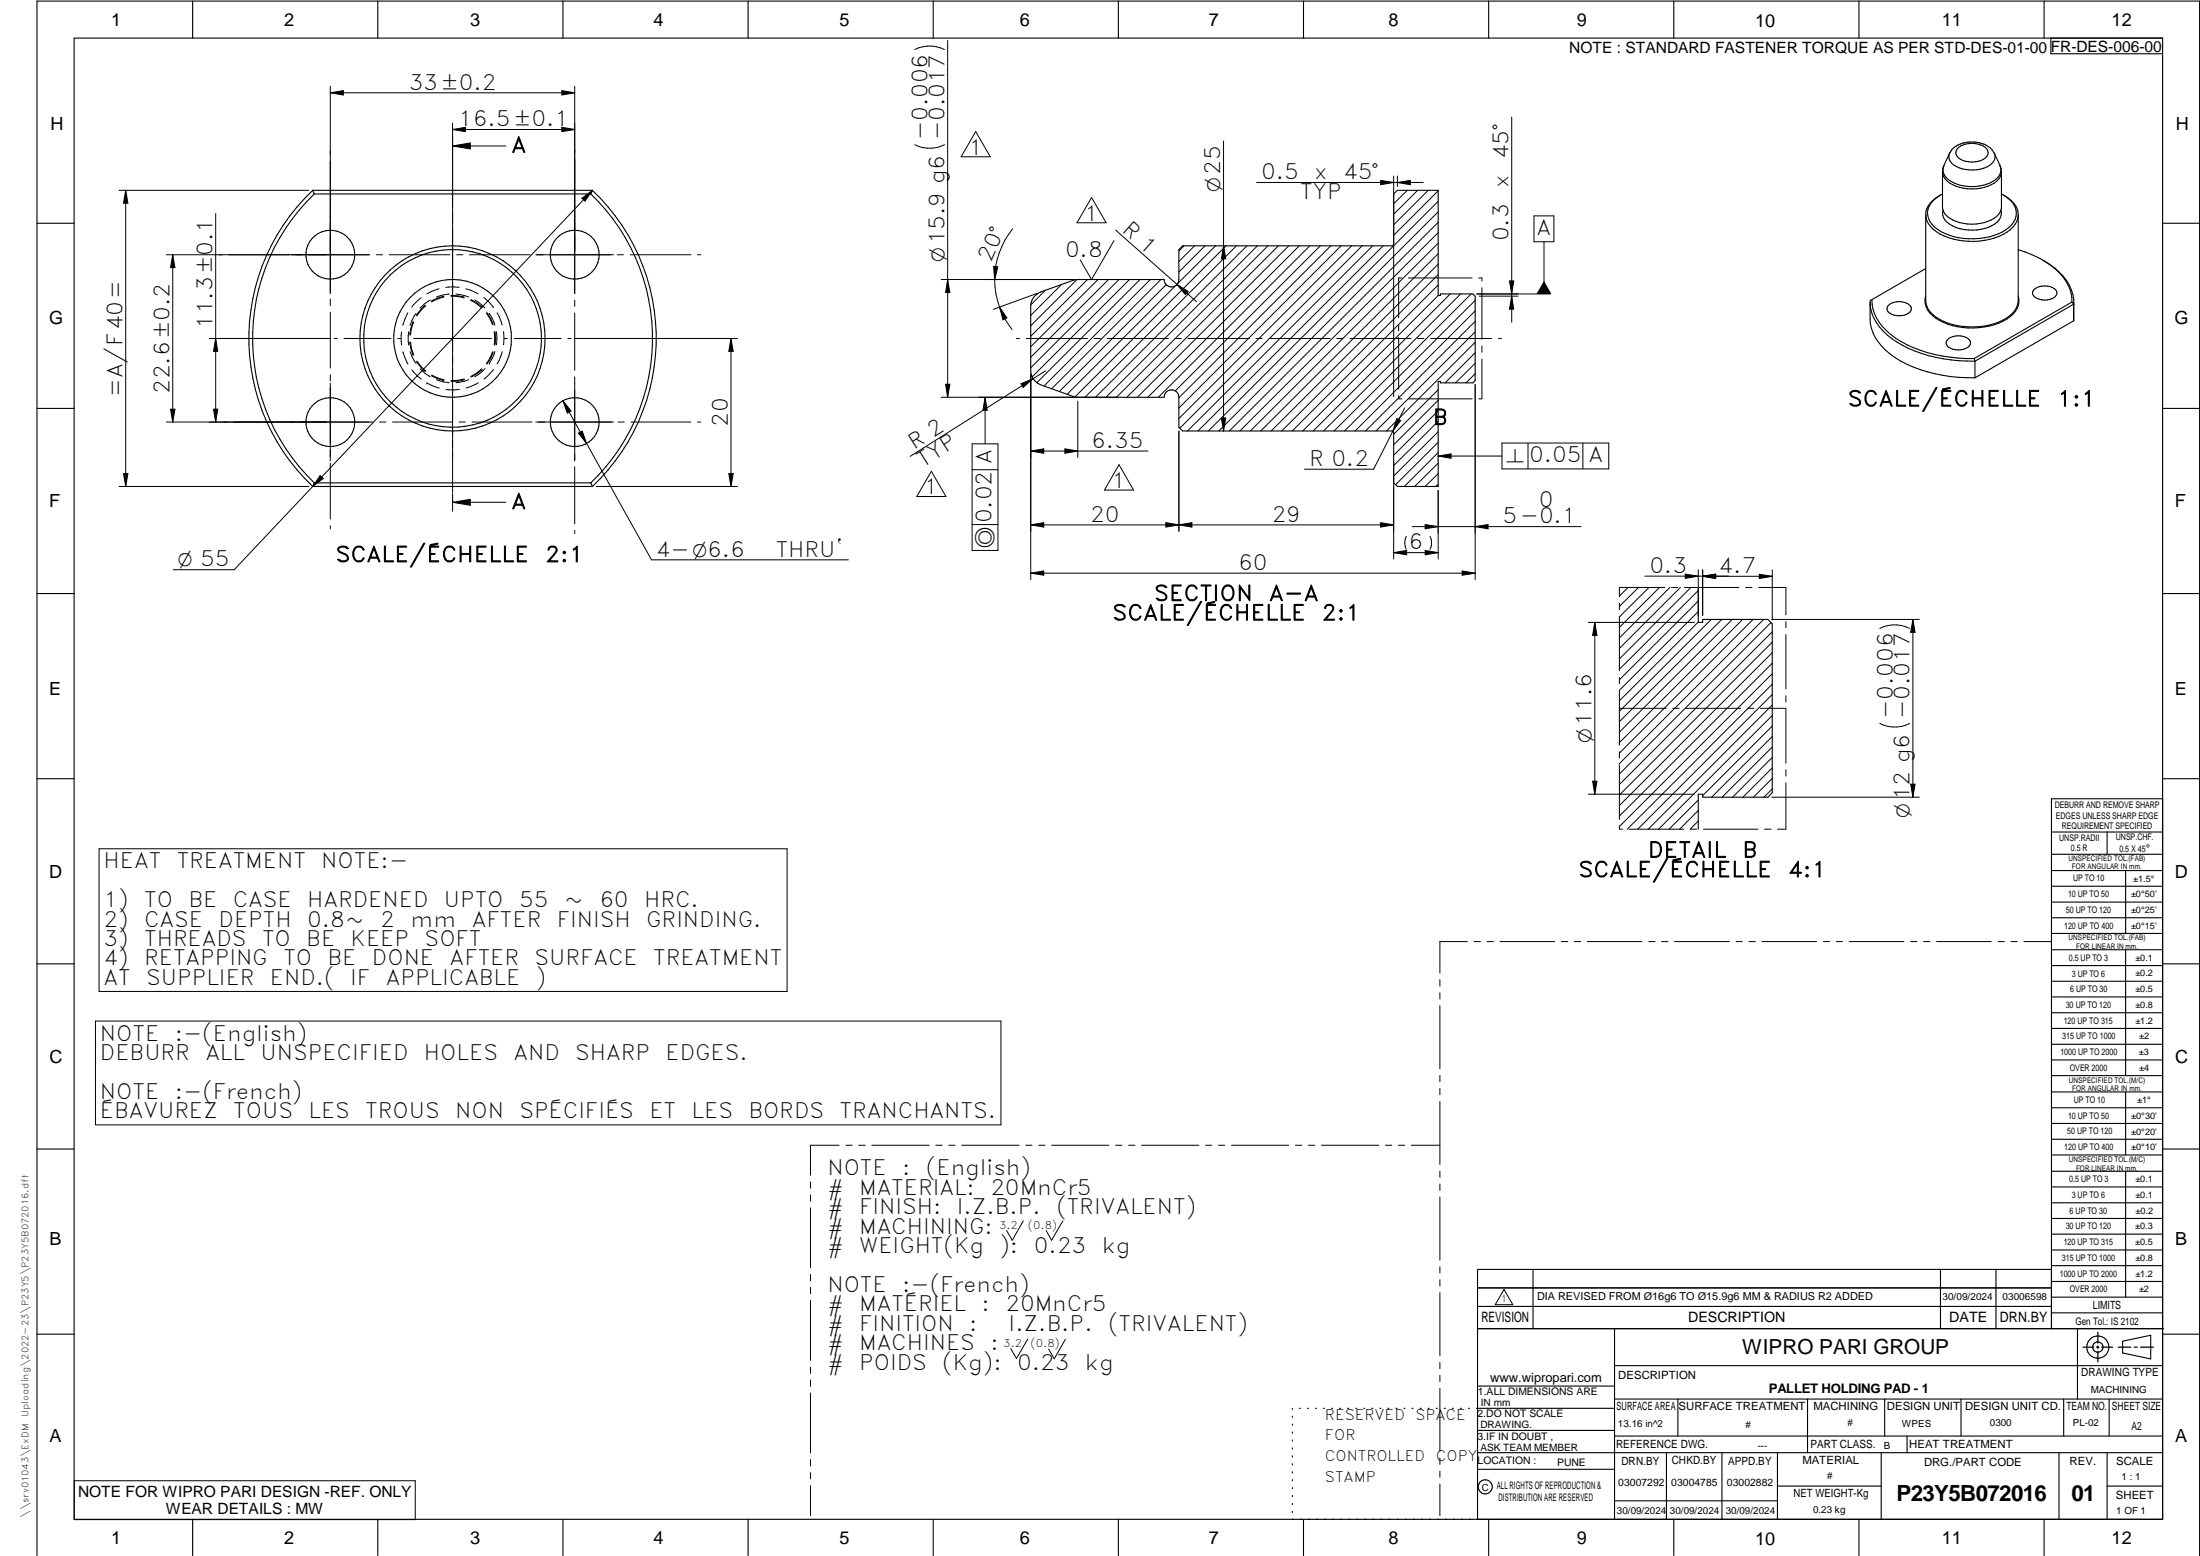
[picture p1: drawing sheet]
<svg xmlns="http://www.w3.org/2000/svg" width="594mm" height="420mm" viewBox="0 0 594 420" stroke-linecap="round" stroke-linejoin="round" font-family="sans-serif">
<g fill="none" stroke="#000" stroke-width=".3">
<path d="M20 10.3h564v400h-564zM52 .3v10M102 .3v10M152 .3v10M202 .3v10M252 .3v10M302 .3v10M352 .3v10M402 .3v10M452 .3v10M502 .3v10M552 .3v10"/>
<path d="M553.8 10.3v4.2h30.2M528.9 39.8a6.1 6.1 0 0 1 7.6 .5 1.82 1.82 0 0 1-.9 2.7 6.3 6.3 0 0 1-7.1-.8 1.66 1.66 0 0 1 .4-2.4zM84.4 51.4l.5 1M84.4 51.4h75.6M84.4 51.4a55 55 0 0 0 0 80M84.9 52.4h74.6M84.9 52.4a54 54 0 0 0 0 78M159.5 52.4a54 54 0 0 1 0 78M160 51.4l-.5 1M160 51.4a55 55 0 0 1 0 80M520 58v23.1a6.9 6.9 0 0 0 5.1 5.8 19.7 19.7 0 0 0 17-1.2 5.8 5.8 0 0 0 2.9-4.6v-23.1M524 52.7a6.5 6.5 0 0 0-4 5.3"/>
<path d="M524.5 46.4a4.1 4.1 0 0 0 2.8 3.5 11.8 11.8 0 0 0 11.9-1 3.5 3.5 0 0 0 1.3-2.5v9.5a4.5 4.5 0 0 1-3.7 3.9 11.7 11.7 0 0 1-11-1.4 3.5 3.5 0 0 1-1.3-2.5zM524.5 46.4h.1M524.7 56.7a3.7 3.7 0 0 0 2.6 4.3 11.8 11.8 0 0 0 12-1.1 3.2 3.2 0 0 0 1-3.2M524.9 44.7l-.4 1.7M538.5 41.4l1.6 3.3M538.5 41.4a6.8 6.8 0 0 0-6.2-3 6.1 6.1 0 0 0-5.8 3M538.5 41.4a2.8 2.8 0 0 1-2 3.7 9.3 9.3 0 0 1-9.5-1.1 2.35 2.35 0 0 1-.5-2.6l-1.6 3.3M540 44.7l.4 1.7M540 44.7a3.2 3.2 0 0 1-1.7 4.2 11.4 11.4 0 0 1-12.7-.9 2.92 2.92 0 0 1-.7-3.3M540.5 52.4a6.5 6.5 0 0 1 4 5.2 6.7 6.7 0 0 1-4.9 5.6 18.6 18.6 0 0 1-16.5-1.3 4.8 4.8 0 0 1-.4-8.3l1.8-1.2M541 52.7a6.5 6.5 0 0 1 4 5.4 7.2 7.2 0 0 1-5.2 5.7 19.6 19.6 0 0 1-16.9-1.2 5.7 5.7 0 0 1-2.9-4.6M10 60.3h10"/>
<path d="M279.6 79.8l1.4-.9 9.4-3.4h24a1.99 1.99 0 0 0 2 2 1.99 1.99 0 0 0 1.9-2v-8.1l1.1-1h56.6l.3-.4v-13.6l1.1-1h11v28.4h.6v-.4h8.8l.5 .6v22.8l-.5 .6h-8.8v-.4h-.6v28.4h-11l-1.1-1v-13.6l-.3-.4h-56.6l-1.1-1v-8.1a1.99 1.99 0 0 0-1.9-2 1.99 1.99 0 0 0-2 2l-24-.1-9.4-3.3a4 4 0 0 1-2.7-3.8v-17.5a4 4 0 0 1 1.3-2.8zM520 72.5l-14.5 8.4M520 79.9a5.3 5.3 0 0 0 2.7 6 19.4 19.4 0 0 0 19.2 .3 5.6 5.6 0 0 0 3.1-6.3M545 67.4a23.2 23.2 0 0 1 12.6 8.1 9.7 9.7 0 0 1 1.9 6.1M549.2 78.3a4.7 4.7 0 0 1 5.9 0 1.46 1.46 0 0 1-.9 2.3 4.4 4.4 0 0 1-5.3-1.1l-.1-.4zM551.6 70.2a14.7 14.7 0 0 1 8.4 10.6v5.8l-26.7 15.4M584 60.3h10M505 81.7a15.1 15.1 0 0 0 1.4 9.4 22.9 22.9 0 0 0 14.1 9.3 43.2 43.2 0 0 0 12.8 1.6M505.5 80.9a11.9 11.9 0 0 0 5.1 9.4 35.9 35.9 0 0 0 22.5 6.5M505.5 80.9l-.5 .3a12.1 12.1 0 0 0 5.9 10.3 37.8 37.8 0 0 0 22.4 6M509.9 82.5a4.4 4.4 0 0 1 6.2 .4 1.87 1.87 0 0 1-1.8 2.2 4 4 0 0 1-4.7-1.3v-.4zM525.9 91.8a4.5 4.5 0 0 1 5.9 0 1.43 1.43 0 0 1-.9 2.3 4.4 4.4 0 0 1-5.3-1.1v-.8z"/>
<path d="M533.1 96.8l.2 .7M533.3 97.5v4.5M559.5 81.6l.5 .5-26.7 15.4M559.5 81.6l-26.4 15.2M10 110.3h10M584 110.3h10M84.4 131.4h75.6M84.9 130.4l-.5 1M84.9 130.4h74.6M159.5 130.4l.5 1M458.6 158.6v9.5h1.2v-.8h17.6l1.2 1.1v45.6l-1.2 1.3h-17.6v-.8h-1.2v9.4M10 160.3h10"/>
<path d="M584 160.3h10M10 210.3h10M584 215.7h-30v143.1M584 210.3h10M554 224.7h30M554 230.7h30M554 235.1h30M554 239.3h30M569 224.7v6M574 235.1v17M554 243.6h30M554 247.8h30"/>
<path d="M554 252.1h30M554 256.5h30M574 256.5v33.9M10 260.3h10M554 260.7h30M554 265h30M554 269.2h30M554 273.5h30M554 277.7h30M584 260.3h10M554 282h30M554 286.2h30"/>
<path d="M554 290.4h30M554 294.9h30M554 299.1h30M574 294.9v17M10 310.3h10M554 303.4h30M554 307.6h30M554 311.9h30M554 316.3h30M574 316.3v34M584 310.3h10M554 320.5h30"/>
<path d="M554 324.8h30M554 329h30M554 333.2h30M554 337.5h30M399 358.8h185.2M399 352.8h155M399 347.8h155M414 342.8v16M436 358.8v51.5M524 342.8v16M539 342.8v16M554 341.8h30"/>
<path d="M554 346h30M554 350.3h30M554 354.5h30M554 342.8h-155v67.5M561 358.8v19M10 360.3h10M399 374.3h37M436 377.8h148M453.1 377.8v10M488.1 377.8v14.5M508.9 377.8v10M529.5 377.8v10"/>
<path d="M557.3 377.8v10M569.5 377.8v10M573.2 362.2l7.6-1.6v6.3l-7.6-1.6zM584 368.8h-148M584 360.3h10M349 380.3v.3M349 382.4v.3M349 384.6v.3M349 386.7v.3M349 388.8v.3M349 391v.3M349 393.1v.3"/>
<path d="M349 395.3v.3M349 397.4v.3M349 399.5v.3M350.9 380.3h.2M353.1 380.3h.2M355.2 380.3h.3M357.4 380.3h.3M359.6 380.3h.3M361.7 380.3h.3M363.9 380.3h.3M366.1 380.3h.3M368.3 380.3h.2"/>
<path d="M370.4 380.3h.3M372.6 380.3h.3M374.8 380.3h.3M376.9 380.3h.4M379.1 380.3h.3M381.3 380.3h.3M383.4 380.3h.4M385.6 380.3h.3M387.8 380.3h.3M390 380.3h.3M392.2 380.3h.3M394.3 380.3h.3"/>
<path d="M396.5 380.3h.3M398.7 380.3h37.3M399 396.7h37M399 392.3h185M399 386.2h37M436 387.8h148M450 392.3v18M465 392.3v18M480 392.3v18M508 392.3v18M515 387.8v4.5M556 392.3v18"/>
<path d="M569 392.3v18M52 410.3v9.7M102 410.3v9.7M152 410.3v9.7M202 410.3v9.7M252 410.3v9.7M302 410.3v9.7M349 401.7v.3M349 403.8v.4M349 406v.3M349 408.1v.3M352 410.3v9.7"/>
<path d="M402 410.3v9.7M436 405.3h44M452 410.3v9.7M480 401.3h28M502 410.3v9.7M552 410.3v9.7M569 401.3h15M10 420v-419.7h584v419.7"/>
<circle cx="89.2" cy="68.8" r="6.6"/>
<circle cx="155.2" cy="68.8" r="6.6"/>
<circle cx="122.2" cy="91.4" r="15.9"/>
<circle cx="122.2" cy="91.4" r="25"/>
<circle cx="122.2" cy="91.4" r="24"/>
<circle cx="89.2" cy="114" r="6.6"/>
<circle cx="155.2" cy="114" r="6.6"/>
<circle cx="566.5" cy="363.7" r="1.39"/>
<circle cx="566.5" cy="363.8" r="3"/>
<circle cx="401.1" cy="401.5" r="1.9"/>
</g>
<g fill="none" stroke="#000" stroke-width=".27">
<path d="M247 13.4a9 9 0 0 1 8.1 0M255.9 10.9v96.4M89.2 25.1l3.5-.6v1.2zM89.2 25.1h66M89.2 23.3v56M122.2 35l3.5-.6v1.2zM122.2 33.2v99.8M122.2 39.4h14.4M122.2 39.4l4.8-.8v1.6zM122.2 35h33M151.7 24.5l3.5 .6-3.5 .6zM151.7 34.4l3.5 .6-3.5 .6z"/>
<path d="M155.2 23.3v56M247 39.1a9 9 0 0 0 8.1 0M263.5 35.5l3.9 6.8h-7.9zM330.4 38.1v78.3M408.2 31.6v55.4M32.2 51.4h51.2M33.9 51.4l.6 3.5h-1.1zM33.9 51.4v80M58.2 57.7v56.3M157.1 53.6l2.9-2.2-2 2.9zM160 51.4l-75.6 80M294.8 53.3l3.9 6.9h-7.9z"/>
<path d="M339.3 49.3h45M372.8 48.7l3.5 .6-3.5 .6zM376.3 47.5v59.6M377.4 49.3l3.4-.6v1.2zM377.4 47.5v2.8M380 51.4l-3.7 3.6M382.8 51.4l-6.5 6.5M385.6 51.4l-9.3 9.3M388.4 51.5l-12.1 12M388.4 54.4l-62.1 62M388.4 57.2l-59.3 59.2M414.2 58.3h5.4v7h-5.4z"/>
<path d="M44.9 68.8h54.9M46.6 68.8v45.2M46.6 68.8l.6 3.5h-1.1zM101.6 68.8h1.7M105.1 68.8h16.4M118.6 78l-3.3 1.3M121.3 79.4l-1.5 .2-2 .6M121.7 79.8l3.7 .4M123.1 79.4l3.4 .8M123.3 68.8h1.7M124 77.6h-3.6M125.8 78l3.3 1.3"/>
<path d="M126.8 68.8h16.4M144.7 68.8h21M166.7 68.8h1.7M170.2 68.8h16.4M188.3 68.8h.9M254.2 75.5h35.8M255.9 75.5l.6 3.5h-1.2zM268.3 71.9l1.1 .2-.8 3.4zM273.5 61.8a21.7 21.7 0 0 0-3.6 21.1M280 79.2l-11.7 4.3M282.2 78.4l-3.8 3.9M286.7 76.8l-8.4 8.4"/>
<path d="M290.8 75.5l-12.5 12.5M293.7 75.5l-15.4 15.3M296.5 75.5l-18.2 18.1M299.3 75.5l-21 21M300.8 65l-6 10.5-3.1-5.3M301.3 62.1l21.8 19.3M302.2 75.5l-23.9 23.8M305 75.5l-26.3 26.3M307.8 75.5l-27.8 27.8M310.6 75.5l-28.7 28.7M313.5 75.5l-29.5 29.4M314.9 76.9l-28.8 28.8"/>
<path d="M317.6 77l-29.4 29.5M317.8 76.8l3 1.9-.7 .8zM319.7 66.4l-1.4 1.4M322.6 66.4l-4.3 4.2M325.4 66.4l-7.1 7M328.2 66.4l-10.3 10.3M330.4 66.4l.6 3.5h-1.2zM331.1 66.4l-40.8 40.8M333.9 66.4l-40.9 40.9M336.7 66.4l-40.9 40.9M339.5 66.4l-40.8 40.9M342.4 66.4l-40.9 40.9"/>
<path d="M345.2 66.4l-40.9 40.9M348 66.4l-40.9 40.9M350.9 66.4l-40.9 40.9M353.7 66.4l-40.9 40.9M356.5 66.4l-39.1 39.1M359.4 66.4l-41.1 41M362.2 66.4l-43.9 43.8M365 66.4l-46.7 46.6M367.8 66.4l-49.2 49.2M370.7 66.4l-50 50M373.5 66.4l-50 50M378.5 75.1h-.8v10.7"/>
<path d="M380.3 75.1h17.2M388.4 79.8l-36.6 36.6M388.4 77l-39.5 39.4M388.4 74.2l-42.3 42.2M388.4 71.3l-45.1 45.1M388.4 68.5l-48 47.9M388.4 65.7l-50.8 50.7M388.4 60l-56.4 56.4M388.4 62.8l-53.6 53.6M391.6 79.4l-37 37M394.4 79.4l-37 37M397.2 79.4l-37 37"/>
<path d="M398.8 79.4h19.9M399.3 75.1h.9v.8M399.4 80h10.5M400.2 77.7v14M407.6 75.9h1.2l-.6 3.5zM408.2 80l.6 3.5h-1.2zM416.9 65.3v14.1M56.5 91.4h32.6M58.2 91.4l.6 3.5h-1.1zM89.2 80.8v1.7M89.2 84.3v15.1M90.2 91.4h.9"/>
<path d="M92.9 91.4h12.7M107.4 91.4h.8M108.5 89.6v3.6M108.8 95l1.4 3.3M110.1 84.5l-1.3 3.3M110.4 89.6v3.6M110.7 92.4l.2 1.7 .6 1.8M110.7 95l1.6 3.1M110.9 92.3l.2 1.8 .7 1.7M111.2 99.9l2.5 2.5M111.5 86.9l-.6 1.7-.2 1.9M111.7 91.4h21"/>
<path d="M111.7 87l-.6 1.6-.2 1.9M112.3 84.7l-1.6 3.1M112.4 97.6l1.1 1.5 1.4 1.2M112.6 97.5l1.1 1.4 1.3 1.3M113.4 99.6l1.2 1.1 1.6 1.1M113.7 80.4l-2.5 2.5M114.8 82.4l-1.3 1.3-1.1 1.5M115 82.6l-1.3 1.2-1.1 1.5M116.2 81l-1.6 1-1.2 1.2M119.8 80.1l-1.7 .4-1.7 .9M119.9 80.2l-1.8 .5-1.6 .8M121.7 80l1.9 .1 1.7 .3"/>
<path d="M127.1 81.1l1.6 .9 1.3 1.1M127.2 80.9l1.6 .9 1.4 1.2M128.2 81l2.8 2.2M130.1 99.6l-1.4 1.2-1.6 .8M130.2 99.7l-1.4 1.2-1.6 .9M130.7 80.3l2.5 2.5M131 99.5l-1.8 1.6-1 .6M131.3 84.5l1 1.6 .7 1.6M131.5 84.4l1 1.6 .7 1.7M132.1 84.6h.1M132.2 84.7l1.4 3.1M132.2 98.1h.1"/>
<path d="M133 95l-.7 1.7-1 1.5M133.2 95l-.7 1.8-1 1.5M133.2 82.8h.1M133.2 99.8l-2.5 2.6M133.4 89.5l.2 1.9-.2 1.8M133.6 94.9l-1.4 3.2M133.6 89.5l.2 1.9-.2 1.8M134.1 89.6v3.5M134.2 84.5l.6 .9 .8 2.4M135.6 95l-1.4 3.3M136 89.6v3.5M136.2 91.4h.8"/>
<path d="M138.8 91.4h12.7M153.3 91.4h.9M155.2 81v1.7M155.2 84.5v15.5M155.3 91.4h43.8M197.4 91.4l.6 3.5h-1.2zM197.4 91.4v40M269.9 82.9a20.6 20.6 0 0 0 3.4 6.1M269.9 82.9l2 3-1.1 .5zM274.4 91.4h.9M277.1 91.4h16.6M295.4 91.4h1.7"/>
<path d="M299 91.4h16.5M317.3 91.4h1.7M320.8 91.4h16.5M339.1 91.4h1.7M342.6 91.4h16.6M361 91.4h1.7M364.5 91.4h16.5M377.7 87.6v1.7M377.7 91.1v14M382.8 91.4h1.7M386.3 91.4h16.5M398.3 81.1l-35.2 35.3"/>
<path d="M398.3 89.6l-26.7 26.8M398.3 92.4l-23.9 24M398.3 83.9l-32.4 32.5M398.3 95.2l-8.1 8.2M398.3 86.8l-29.5 29.6M398.3 98.1l-5.2 5.3M400.2 93.4v1.7M400.2 96.9v10.8h-.9M404.7 91.4h.8M44.9 114h55.8M46.1 110.5h1.1l-.6 3.5zM57.7 110.5h1.1l-.6 3.5z"/>
<path d="M89.2 101.2v1.7M89.2 103.5v21M102.5 114h1.7M106 114h16.2M115.3 103.4l3.3 1.4M115.3 103.4h.1M116.5 101.4l1.6 .8 1.8 .5M116.5 101.3l1.6 .7 1.8 .5M117.8 102.5l2 .6 1.5 .2M120.4 105.2h3.6M123.9 114h1.7M125.4 102.3l-1.8 .4h-1.8"/>
<path d="M125.4 102.5l-1.8 .4-1.8 .1M126.6 102.5l-1.2 .5-2.3 .3M127.5 114h16.1M129.2 103.4l-3.3 1.4M144.7 114h21M152 108.2l2.2 2.8-1 .5zM152 108.2l6.4 11.6M155.2 101.8v22.7M156.2 117l1-.6 1.2 3.4zM158.4 119.8l17.5 31.4h53.2M166.9 114h1.7M170.4 114h16.2"/>
<path d="M188.3 114h.9M254.2 107.3h47.5M255.3 103.8h1.2l-.6 3.5zM262.5 119.8h7v28.8h-7zM266 107.3l.6 3.5h-1.2zM266 107.3v12.5M275.7 103.6l3.3-1.4-2.7 2.4zM278.3 101.2v55.3M282.4 100.1l-36.6 23.1M291 108.3v15.2M318.3 116.4v27.1M329.8 112.9h1.2l-.6 3.5z"/>
<path d="M377.2 113l1 .5-2.1 2.9zM377.7 106.8v.9h.9M379.3 110.2l-8.4 16.5h-18.7M380.4 107.7h17.1M388.4 119.4l-11.6 11.5M388.4 105.2l-12.1 12.1M388.4 108.1l-12.1 12M388.4 110.9l-12.1 12M388.4 113.7l-12.1 12M388.4 116.6l-12.1 12M398.3 100.9l-2.4 2.5M398.3 103.8v52.7"/>
<path d="M405.6 119.6h28.8v7h-28.8zM412.6 119.6v7M427.4 119.6v7M32.2 131.4h51.2M33.4 127.9h1.1l-.6 3.5zM84.4 131.4l-21.2 22.4h-16.4M86.4 128.4l.9 .8-2.9 2.2zM89.2 125.1v15.1M122.2 135.6l4.8-.8v1.6zM122.2 133.3v4.7M122.2 135.6h14.4M155.2 126v15.5"/>
<path d="M161 131.4h38.1M196.8 127.9h1.2l-.6 3.5zM251.5 127.3l3.9 6.8h-7.8zM262.5 126.8h7M278.3 121.8l3.5-.6v1.2zM278.3 121.8h31.7M287.6 121.2l3.4 .6-3.4 .6zM302.2 125.5l3.9 6.8h-7.9zM376.3 124.6v26.4M388.4 130.7l-.7 .7M388.4 125.1l-6.4 6.3M388.4 127.9l-3.6 3.5"/>
<path d="M388.4 122.2l-9.2 9.2M388.4 132.4v18.6M388.4 123.1h17.2M388.4 123.1l3.4-.5v1.1zM89.2 142v.8M155.2 143.3v.8M262.5 141.6h7M278.3 141.7l3.5-.6v1.2zM278.3 154.8l3.5-.6v1.1zM278.3 141.7h98M278.3 154.8h120M314.8 141.1l7.1 1.2v-1.2l-7.1 1.2z"/>
<path d="M372.8 141.1l3.5 .6-3.5 .6zM376.3 149.2l3.6-.6v1.2zM376.3 149.2h12.1M379.7 144.8a4.2 4.2 0 0 0 0 3.5M381.3 142.2h45.7M384.8 148.6l3.6 .6-3.6 .6zM384.8 141.6l3.6 .6-3.6 .6zM386.2 144.8a3.9 3.9 0 0 1 0 3.5M394.8 154.2l3.5 .6-3.5 .5zM398.3 142.2l3.5-.6v1.2zM439.6 158.6l-2.3 2.4M442.5 158.6l-5.2 5.1"/>
<path d="M444.2 155.6h34.4M445.3 158.6l-8 8M448.1 158.6l-10.8 10.8M449.6 158.6h-12.3v2.5M450.9 158.6l-13.6 13.7M451.4 158.6h1.6M453.8 158.6l-16.5 16.5M454.9 158.6h14.7M455.1 155l3.5 .6-3.5 .6zM456.6 158.6l-19.3 19.3M458.6 153.8v12.5M458.6 159.5l-21.3 21.2"/>
<path d="M459.8 153.8v12.4M459.8 155.6l3.5-.6v1.2zM459.8 155.6l3.5 .6M463.3 155.1l-3.5 .5M471.4 158.6h1.7M474.9 158.6h7.4v7.4M475.1 155.1l3.5 .5-3.5 .6zM478.6 153.9v13.5M428.9 168.1h28.6M430.7 168.1l.5 3.5h-1.1zM430.7 168.1v46.4M437.3 162.9v1.7"/>
<path d="M437.3 166.4v14.7M458.6 162.3l-21.3 21.3M458.6 165.1l-21.3 21.3M458.6 168l-21.3 21.2M462.1 167.3l-24.8 24.8M464.9 167.3l-27.6 27.6M467.8 167.3l-30.5 30.4M470.6 167.3l-33.3 33.2M473.4 167.3l-36.1 36.1M476.2 167.3l-38.9 38.9M478.2 168.1l-40.9 40.9M478.4 167.3h39.9"/>
<path d="M478.6 170.6l-41.3 41.2M478.6 173.4l-41.3 41.3M478.6 176.2l-41.3 41.3M478.6 179.1l-41.3 41.2M482.3 167.8v1.7M482.3 171.3v14.8M515.7 169.7a9 9 0 0 0-8.1 0M516.5 167.3l.6 3.5h-1.1zM516.5 167.3v48M437.3 183v1.7M437.3 186.4v14.8M437.3 191.3h12.6"/>
<path d="M451.7 191.3h1.7M455.2 191.3h14.9M471.9 191.3h1.7M475.4 191.3h6.9M478.6 187.5l-36.4 36.4M478.6 198.9l-16.4 16.4M478.6 190.4l-33.5 33.5M478.6 196l-18.8 18.8M478.6 181.9l-41.3 41.3M478.6 184.7l-39.2 39.2M478.6 193.2l-30.7 30.7M482.3 187.8v1.8"/>
<path d="M482.3 191.3v14.8M515.7 195.4a9 9 0 0 1-8.1 0M428.9 214.5h28.6M430.1 210.9h1.1l-.5 3.6zM437.3 203v1.7M437.3 206.5v14.7M458.6 216l-7.9 7.9M458.6 218.9l-5 5M478.4 215.3h39.9M478.6 204.5l-10.7 10.8M478.6 207.3l-7.9 8M478.6 210.2l-5.1 5.1"/>
<path d="M478.6 201.7l-13.6 13.6M478.6 213l-2.3 2.3M482.3 211.4v12.5h-2.3M482.3 207.9v1.7M516 211.8h1.1l-.6 3.5zM26.7 229.2h185.8v38.5h-185.8zM437.3 223v.9h.8M439.9 223.9h14.8M456.5 223.9h1.7M458.6 221.7l-2.2 2.2M460 223.9h14.7M476.5 223.9h1.7"/>
<path d="M396.2 254.3h-7.4v8.5M398.1 254.3h1.6M401.5 254.3h1.8M405 254.3h14.8M421.6 254.3h1.7M425.1 254.3h1.7M428.6 254.3h14.8M445.2 254.3h1.7M448.7 254.3h1.7M452.2 254.3h14.8M468.8 254.3h1.7M472.3 254.3h1.7"/>
<path d="M475.8 254.3h14.8M492.4 254.3h1.7M495.8 254.3h1.8M499.4 254.3h14.7M516 254.3h1.6M519.4 254.3h1.8M522.9 254.3h14.8M539.5 254.3h1.7M543 254.3h1.7M546.5 254.3h7.4M25.8 275.7h244.5v28h-244.5zM388.8 264.5v1.8"/>
<path d="M388.8 268.1v1.6M388.8 271.6v17M388.8 290.4v1.7M388.8 293.9v1.7M388.8 297.4v17M218.9 319.2v1.6M226.6 309.2h-7.7v8.1M228.4 309.2h1.7M231.9 309.2h1.7M235.4 309.2h15.5M252.7 309.2h1.7M256.2 309.2h1.7"/>
<path d="M259.7 309.2h15.5M277 309.2h1.7M280.5 309.2h1.7M284 309.2h15.5M301.2 309.2h1.8M304.8 309.2h1.7M308.3 309.2h15.5M325.5 309.2h1.7M329.1 309.2h1.6M332.6 309.2h15.4M349.8 309.2h1.7M353.3 309.2h1.7"/>
<path d="M356.8 309.2h15.5M374.1 309.2h1.7M377.6 309.2h1.7M381.1 309.2h7.7M388.8 316.2v1.7M388.8 319.7v1.7M218.9 322.6v1.8M218.9 326.1v16.2M276.3 329.6l-3 5.3-1.5-2.6M287 329.6l-3 5.3-1.5-2.6M388.8 323.2v17.1M218.9 344.1v1.8"/>
<path d="M218.9 347.6v1.7M218.9 351.2v16.1M388.8 342.1v1.6M388.8 345.6v1.7M388.8 349v17.1M406.1 348.2l2.4 4.1h-4.7zM218.9 369.1v1.7M218.9 372.6v1.8M218.9 376.1v16.2M277.5 361.6l-3 5.2-1.5-2.6M287.7 361.7l-3 5.2-1.5-2.6M388.8 367.9v1.7"/>
<path d="M388.8 371.4v1.7M388.8 374.9v17M20.1 399.8h92v10.5h-92zM218.9 394.1v1.8M218.9 397.6v1.7M388.8 393.7v1.7M388.8 397.2v1.7M218.9 401.2v8.1M388.8 400.7v8.6"/>
</g>
<path d="M566.5 359.7v3M562.5 363.8h2.9M566.1 363.8h.7M566.5 363.4v.7M566.5 364.9v2.8M567.6 363.8h2.9M572 363.8h3.4M576.3 363.8h.8M578 363.8h3.5" fill="none" stroke="#000" stroke-width=".34"/>
<g fill="#000">
<path d="M89.2 25.1l3.5-.6v1.2zM122.2 35l3.5-.6v1.2zM122.2 39.4l4.8-.8v1.6zM151.7 24.5l3.5 .6-3.5 .6zM151.7 34.4l3.5 .6-3.5 .6zM33.9 51.4l.6 3.5h-1.1zM157.1 53.6l2.9-2.2-2 2.9zM372.8 48.7l3.5 .6-3.5 .6zM377.4 49.3l3.4-.6v1.2zM46.6 68.8l.6 3.5h-1.1zM255.9 75.5l.6 3.5h-1.2zM268.3 71.9l1.1 .2-.8 3.4z"/>
<path d="M317.8 76.8l3 1.9-.7 .8zM330.4 66.4l.6 3.5h-1.2zM407.6 75.9h1.2l-.6 3.5zM416.9 75.9l2 3.5h-4zM58.2 91.4l.6 3.5h-1.1zM197.4 91.4l.6 3.5h-1.2zM269.9 82.9l2 3-1.1 .5zM408.2 80l.6 3.5h-1.2zM46.1 110.5h1.1l-.6 3.5zM57.7 110.5h1.1l-.6 3.5zM152 108.2l2.2 2.8-1 .5zM156.2 117l1-.6 1.2 3.4z"/>
<path d="M255.3 103.8h1.2l-.6 3.5zM266 107.3l.6 3.5h-1.2zM275.7 103.6l3.3-1.4-2.7 2.4zM329.8 112.9h1.2l-.6 3.5zM377.2 113l1 .5-2.1 2.9zM33.4 127.9h1.1l-.6 3.5zM86.4 128.4l.9 .8-2.9 2.2zM122.2 135.6l4.8-.8v1.6zM196.8 127.9h1.2l-.6 3.5zM278.3 121.8l3.5-.6v1.2zM287.6 121.2l3.4 .6-3.4 .6zM388.4 123.1l3.4-.5v1.1z"/>
<path d="M278.3 154.8l3.5-.6v1.1zM278.3 141.7l3.5-.6v1.2zM314.8 141.1l3.5 .6-3.5 .6zM318.3 141.7l3.6-.6v1.2zM372.8 141.1l3.5 .6-3.5 .6zM376.3 149.2l3.6-.6v1.2zM384.8 148.6l3.6 .6-3.6 .6zM384.8 141.6l3.6 .6-3.6 .6zM394.8 154.2l3.5 .6-3.5 .5zM398.3 142.2l3.5-.6v1.2zM455.1 155l3.5 .6-3.5 .6zM459.8 155.6l3.5-.5v1.1z"/>
<path d="M459.8 155.6l3.5-.6v1.2zM475.1 155.1l3.5 .5-3.5 .6zM430.7 168.1l.5 3.5h-1.1zM516.5 167.3l.6 3.5h-1.1zM430.1 210.9h1.1l-.5 3.6zM516 211.8h1.1l-.6 3.5z"/>
</g>
<g font-size="6">
<text x="512.1" y="405.2">P23Y5B072016</text>
<text x="559.4" y="405.2">01</text>
</g>
<g font-size="5.7">
<text x="110.4" y="24.2">33±0.2</text>
<text x="123.7" y="34.1">16.5±0.1</text>
<text x="138.1" y="41.1">A</text>
<text x="250.5" y="37.8" transform="rotate(-90 250.5 37.8)">-0.006</text>
<text x="255.1" y="37.8" transform="rotate(-90 255.1 37.8)">-0.017</text>
<text x="261.5" y="41.8">1</text>
<text x="407.3" y="43" transform="rotate(-90 407.3 43)">45°</text>
<text x="340.6" y="48.4">0.5</text>
<text x="351.1" y="53.7">TYP</text>
<text x="354.9" y="48.4">x</text>
<text x="362.7" y="48.4">45°</text>
<text x="407.3" y="50.8" transform="rotate(-90 407.3 50.8)">x</text>
<text x="292.8" y="59.6">1</text>
<text x="302.8" y="62.3" transform="rotate(41 302.8 62.3)">R 1</text>
<text x="407.3" y="65.2" transform="rotate(-90 407.3 65.2)">0.3</text>
<text x="414.9" y="63.5">A</text>
<text x="267.6" y="71.1" transform="rotate(-67 267.6 71.1)">20°</text>
<text x="287.6" y="69.3">0.8</text>
<text x="57.4" y="88.8" transform="rotate(-90 57.4 88.8)">11.3±0.1</text>
<text x="33.1" y="107.1" transform="rotate(-90 33.1 107.1)">=A/F40=</text>
<text x="45.8" y="106.3" transform="rotate(-90 45.8 106.3)">22.6±0.2</text>
<text x="499" y="109.7">SCALE/ÉCHELLE</text>
<text x="555.5" y="109.7">1:1</text>
<text x="196.5" y="115.3" transform="rotate(-90 196.5 115.3)">20</text>
<text x="386.9" y="114.7">B</text>
<text x="246.9" y="121.5" transform="rotate(-32 246.9 121.5)">R 2</text>
<text x="294.7" y="120.9">6.35</text>
<text x="353.5" y="125.9">R 0.2</text>
<text x="413" y="124.9">0.05 A</text>
<text x="249.2" y="126.3" transform="rotate(-32 249.2 126.3)">TYP</text>
<text x="300.2" y="131.8">1</text>
<text x="138.1" y="137.4">A</text>
<text x="249.5" y="133.5">1</text>
<text x="415.6" y="136.8">0</text>
<text x="267.8" y="141.3" transform="rotate(-90 267.8 141.3)">0.02 A</text>
<text x="294.4" y="140.8">20</text>
<text x="343.4" y="140.8">29</text>
<text x="405.8" y="141.4">5-0.1</text>
<text x="380.4" y="148.3">6</text>
<text x="90.6" y="151.7">SCALE/ÉCHELLE</text>
<text x="147.2" y="151.7">2:1</text>
<text x="177.1" y="150.3">4-O6.6</text>
<text x="209.5" y="150.3">THRU`</text>
<text x="334.4" y="153.9">60</text>
<text x="445.4" y="154.7">0.3</text>
<text x="464.1" y="154.8">4.7</text>
<text x="300.4" y="167.5">SCALE/ÉCHELLE</text>
<text x="311.7" y="162.2">SECTION</text>
<text x="342.7" y="162.2">A-A</text>
<text x="356.9" y="167.5">2:1</text>
<text x="511.1" y="194.1" transform="rotate(-90 511.1 194.1)">-0.006</text>
<text x="515.7" y="194.1" transform="rotate(-90 515.7 194.1)">-0.017</text>
<text x="445" y="231.5">DETAIL</text>
<text x="470.5" y="231.5">B</text>
<text x="28" y="234.4">HEAT</text>
<text x="47.7" y="234.4">TREATMENT</text>
<text x="86.8" y="234.4">NOTE:-</text>
<text x="426.2" y="236.8">SCALE/ÉCHELLE</text>
<text x="482.8" y="236.8">4:1</text>
<text x="28" y="244.9">1)</text>
<text x="38.9" y="244.9">TO</text>
<text x="50.9" y="244.9">BE</text>
<text x="62.9" y="244.9">CASE</text>
<text x="83" y="244.9">HARDENED</text>
<text x="119.9" y="244.9">UPTO</text>
<text x="140.2" y="244.9">55</text>
<text x="152.2" y="244.9">~</text>
<text x="161.9" y="244.9">60</text>
<text x="173.9" y="244.9">HRC.</text>
<text x="28" y="250.2">2)</text>
<text x="38.9" y="250.2">CASE</text>
<text x="59" y="250.2">DEPTH</text>
<text x="83" y="250.2">0.8~</text>
<text x="102.7" y="250.2">2</text>
<text x="110.9" y="250.2">mm</text>
<text x="127.4" y="250.2">AFTER</text>
<text x="150.4" y="250.2">FINISH</text>
<text x="174.5" y="250.2">GRINDING.</text>
<text x="28" y="255.4">3)</text>
<text x="38.9" y="255.4">THREADS</text>
<text x="70.8" y="255.4">TO</text>
<text x="82.7" y="255.4">BE</text>
<text x="94.7" y="255.4">KEEP</text>
<text x="114.7" y="255.4">SOFT</text>
<text x="28" y="260.7">4)</text>
<text x="38.9" y="260.7">RETAPPING</text>
<text x="76.5" y="260.7">TO</text>
<text x="88.4" y="260.7">BE</text>
<text x="100.4" y="260.7">DONE</text>
<text x="121.4" y="260.7">AFTER</text>
<text x="144.4" y="260.7">SURFACE</text>
<text x="176.4" y="260.7">TREATMENT</text>
<text x="28" y="265.9">AT</text>
<text x="39.5" y="265.9">SUPPLIER</text>
<text x="72.9" y="265.9">END.(</text>
<text x="94.5" y="265.9">IF</text>
<text x="104.2" y="265.9">APPLICABLE</text>
<text x="144.7" y="265.9">)</text>
<text x="27" y="281">NOTE</text>
<text x="47.2" y="281">:-(English)</text>
<text x="27" y="286.3">DEBURR</text>
<text x="55.4" y="286.3">ALL</text>
<text x="70.3" y="286.3">UNSPECIFIED</text>
<text x="114.5" y="286.3">HOLES</text>
<text x="138.6" y="286.3">AND</text>
<text x="155.3" y="286.3">SHARP</text>
<text x="179.7" y="286.3">EDGES.</text>
<text x="27" y="296.8">NOTE</text>
<text x="47.2" y="296.8">:-(French)</text>
<text x="27" y="302">ÉBAVUREZ</text>
<text x="63" y="302">TOUS</text>
<text x="83.3" y="302">LES</text>
<text x="98.6" y="302">TROUS</text>
<text x="122.9" y="302">NON</text>
<text x="140.3" y="302">SPÉCIFIÉS</text>
<text x="175.4" y="302">ET</text>
<text x="186.7" y="302">LES</text>
<text x="202.1" y="302">BORDS</text>
<text x="226.7" y="302">TRANCHANTS.</text>
<text x="223.4" y="317.3">NOTE</text>
<text x="243.6" y="317.3">:</text>
<text x="250" y="317.3">(English)</text>
<text x="223.4" y="322.6">#</text>
<text x="232" y="322.6">MATERIAL:</text>
<text x="267.4" y="322.6">20MnCr5</text>
<text x="223.4" y="327.8">#</text>
<text x="232" y="327.8">FINISH:</text>
<text x="258.4" y="327.8">I.Z.B.P.</text>
<text x="285.3" y="327.8">(TRIVALENT)</text>
<text x="223.4" y="333.1">#</text>
<text x="232" y="333.1">MACHINING:</text>
<text x="223.4" y="338.3">#</text>
<text x="232" y="338.3">WEIGHT(Kg</text>
<text x="269.9" y="338.3">):</text>
<text x="279.2" y="338.3">0.23</text>
<text x="297.5" y="338.3">kg</text>
<text x="223.4" y="348.8">NOTE</text>
<text x="243.6" y="348.8">:-(French)</text>
<text x="223.4" y="354.1">#</text>
<text x="223.4" y="359.3">#</text>
<text x="232" y="359.3">FINITION</text>
<text x="232" y="354.1">MATÉRIEL</text>
<text x="261.7" y="359.3">:</text>
<text x="265.1" y="354.1">:</text>
<text x="271.5" y="354.1">20MnCr5</text>
<text x="272.4" y="359.3">I.Z.B.P.</text>
<text x="299.2" y="359.3">(TRIVALENT)</text>
<text x="223.4" y="364.6">#</text>
<text x="232" y="364.6">MACHINES</text>
<text x="267.4" y="364.6">:</text>
<text x="223.4" y="369.8">#</text>
<text x="232" y="369.8">POIDS</text>
<text x="254.4" y="369.8">(Kg):</text>
<text x="274.7" y="369.8">0.23</text>
<text x="293" y="369.8">kg</text>
</g>
<text font-size="5.6" x="470.5" y="365.5">WIPRO PARI GROUP</text>
<g font-size="5.4">
<text x="329.5" y="51.9" transform="rotate(-90 329.5 51.9)">O25</text>
<text x="255.1" y="70.7" transform="rotate(-90 255.1 70.7)">O15.9 g6</text>
<text x="406.7" y="124.9">n</text>
<text x="267.8" y="148" transform="rotate(-90 267.8 148)">a</text>
<text x="48" y="153">O 55</text>
<text x="429.8" y="200.7" transform="rotate(-90 429.8 200.7)">O11.6</text>
<text x="515.7" y="220.8" transform="rotate(-90 515.7 220.8)">O12 g6</text>
</g>
<g font-size="4.9">
<text x="30" y="6.9">1</text>
<text x="76.7" y="6.9">2</text>
<text x="127" y="6.9">3</text>
<text x="176.5" y="6.9">4</text>
<text x="226.7" y="6.9">5</text>
<text x="275.4" y="6.9">6</text>
<text x="326.4" y="6.9">7</text>
<text x="375" y="6.9">8</text>
<text x="425.8" y="6.9">9</text>
<text x="473.9" y="7.3">10</text>
<text x="524.3" y="6.9">11</text>
<text x="570.2" y="6.9">12</text>
<text x="13.6" y="35.1">H</text>
<text x="587.6" y="35.1">H</text>
<text x="13.2" y="87.5">G</text>
<text x="587.2" y="87.5">G</text>
<text x="13.2" y="137">F</text>
<text x="587.2" y="137">F</text>
<text x="13.2" y="187.6">E</text>
<text x="587.2" y="187.6">E</text>
<text x="13.2" y="237">D</text>
<text x="587.2" y="237">D</text>
<text x="13.4" y="287.1">C</text>
<text x="587.4" y="287.1">C</text>
<text x="13.4" y="336.2">B</text>
<text x="587.4" y="336.2">B</text>
<text x="13.4" y="389.3">A</text>
<text x="587.4" y="389.3">A</text>
<text x="30" y="416.9">1</text>
<text x="76.7" y="416.9">2</text>
<text x="127" y="416.9">3</text>
<text x="176.5" y="416.9">4</text>
<text x="226.7" y="416.9">5</text>
<text x="275.4" y="416.9">6</text>
<text x="326.4" y="416.9">7</text>
<text x="375" y="416.9">8</text>
<text x="425.8" y="416.9">9</text>
<text x="473.9" y="417.3">10</text>
<text x="524.3" y="416.9">11</text>
<text x="570.2" y="416.9">12</text>
</g>
<g font-size="4.2">
<text x="423.7" y="14.3">NOTE : STANDARD FASTENER TORQUE AS PER STD-DES-01-00</text>
<text x="553.8" y="14">FR-DES-006-00</text>
<text x="21.1" y="404.3">NOTE FOR WIPRO PARI DESIGN -REF. ONLY</text>
<text x="44.8" y="408.8">WEAR DETAILS : MW</text>
</g>
<g font-size="3.9">
<text x="400" y="357.1">REVISION</text>
<text x="455.9" y="357.1">DESCRIPTION</text>
<text x="526.4" y="357.1">DATE</text>
<text x="540" y="357.1">DRN.BY</text>
<text x="357.8" y="383.3">RESERVED</text>
<text x="382.3" y="383.3">SPACE</text>
<text x="357.8" y="388.9">FOR</text>
<text x="357.8" y="394.5">CONTROLLED</text>
<text x="387.8" y="394.5">COPY</text>
<text x="357.8" y="400">STAMP</text>
</g>
<text font-size="3.6" x="477.7" y="376.1">PALLET HOLDING PAD - 1</text>
<text font-size="3.5" x="402.4" y="373.3">www.wipropari.com</text>
<g font-size="3.1">
<text x="565.1" y="353.5">LIMITS</text>
<text x="562" y="371.7">DRAWING TYPE</text>
<text x="437" y="372.3">DESCRIPTION</text>
<text x="436.5" y="380.8">SURFACE AREA</text>
<text x="453.3" y="380.8">SURFACE TREATMENT</text>
<text x="489.7" y="380.8">MACHINING</text>
<text x="509.5" y="380.8">DESIGN UNIT</text>
<text x="530.6" y="380.8">DESIGN UNIT CD.</text>
<text x="558" y="380.6">TEAM NO.</text>
<text x="570.3" y="380.7">SHEET SIZE</text>
<text x="575.6" y="386.1">A2</text>
<text x="436.4" y="391.1">REFERENCE DWG.</text>
<text x="437.8" y="395.5">DRN.BY</text>
<text x="451.4" y="395.4">CHKD.BY</text>
<text x="466.6" y="395.5">APPD.BY</text>
<text x="486.7" y="395.4">MATERIAL</text>
<text x="488.9" y="390.9">PART CLASS.</text>
<text x="515.6" y="390.9">HEAT TREATMENT</text>
<text x="519.6" y="395.9">DRG./PART CODE</text>
<text x="558.9" y="395.5">REV.</text>
<text x="571.4" y="395.6">SCALE</text>
<text x="484.3" y="404.2">NET WEIGHT-Kg</text>
<text x="571.4" y="404.7">SHEET</text>
</g>
<g font-size="3">
<text x="579.5" y="230.1">°</text>
<text x="415.1" y="351.2">DIA REVISED FROM Ø16g6 TO Ø15.9g6 MM &amp; RADIUS R2 ADDED</text>
</g>
<g font-size="2.8">
<text x="269.8" y="331.8">3.2</text>
<text x="277.6" y="331.8">(0.8)</text>
<text x="560.4" y="357.7">Gen Tol.: IS 2102</text>
<text x="270.9" y="363.8">3.2</text>
<text x="278.3" y="363.8">(0.8)</text>
<text x="399.1" y="376.6">1.ALL DIMENSIONS ARE</text>
<text x="399" y="382.7">2.DO NOT SCALE</text>
<text x="399" y="388.7">3.IF IN DOUBT ,</text>
<text x="399" y="395.4">LOCATION :</text>
<text x="420.5" y="396">PUNE</text>
<text x="404.2" y="402">ALL RIGHTS OF REPRODUCTION &amp;</text>
<text x="437" y="401.2">03007292</text>
<text x="451.3" y="401.2">03004785</text>
<text x="466.3" y="401.2">03002882</text>
<text x="404.7" y="405.4">DISTRIBUTION ARE RESERVED</text>
</g>
<g font-size="2.7">
<text x="524.5" y="351.2">30/09/2024</text>
<text x="540.8" y="351">03006598</text>
<text x="564.6" y="376.2">MACHINING</text>
<text x="399.9" y="379.7">IN mm</text>
<text x="399.7" y="385.7">DRAWING.</text>
<text x="436.9" y="385.4">13.16 in^2</text>
<text x="471.4" y="385.5">#</text>
<text x="498.9" y="385">#</text>
<text x="513.6" y="385.3">WPES</text>
<text x="537.3" y="385.1">0300</text>
<text x="559.7" y="385.1">PL-02</text>
<text x="399.7" y="391.8">ASK TEAM MEMBER</text>
<text x="474.6" y="391.2">---</text>
<text x="508.7" y="391.2">B</text>
<text x="493.4" y="399.5">#</text>
<text x="572.8" y="399.7">1 : 1</text>
<text x="400.1" y="402.5">C</text>
<text x="436.6" y="408.7">30/09/2024</text>
<text x="450.9" y="408.8">30/09/2024</text>
<text x="466" y="408.9">30/09/2024</text>
<text x="489.6" y="408.5">0.23 kg</text>
<text x="571.4" y="408.7">1 OF 1</text>
</g>
<g font-size="2.5">
<text x="554.9" y="218.3">DEBURR AND REMOVE SHARP</text>
<text x="555.2" y="221">EDGES UNLESS SHARP EDGE</text>
<text x="556.1" y="227.1">UNSP.RADII</text>
<text x="556.8" y="223.8">REQUIREMENT SPECIFIED</text>
<text x="571.4" y="226.9">UNSP.CHF.</text>
<text x="559.2" y="229.9">0.5 R</text>
<text x="572.3" y="230.1">0.5 X 45</text>
<text x="559.8" y="238">UP TO 10</text>
<text x="576.1" y="238.1">±1.5°</text>
<text x="558.5" y="242.2">10 UP TO 50</text>
<text x="575.5" y="242.3">±0°50'</text>
<text x="557.4" y="250.7">120 UP TO 400</text>
<text x="557.9" y="246.5">50 UP TO 120</text>
<text x="575.5" y="250.7">±0°15'</text>
<text x="575.5" y="246.5">±0°25'</text>
<text x="558.7" y="259.4">0.5 UP TO 3</text>
<text x="559.5" y="263.7">3 UP TO 6</text>
<text x="576.6" y="263.6">±0.2</text>
<text x="576.6" y="259.4">±0.1</text>
<text x="559" y="267.9">6 UP TO 30</text>
<text x="576.6" y="267.9">±0.5</text>
<text x="557.8" y="272.2">30 UP TO 120</text>
<text x="576.6" y="272.2">±0.8</text>
<text x="556.9" y="280.7">315 UP TO 1000</text>
<text x="557.3" y="276.4">120 UP TO 315</text>
<text x="576.6" y="276.4">±1.2</text>
<text x="577.7" y="280.7">±2</text>
<text x="556.4" y="284.9">1000 UP TO 2000</text>
<text x="577.6" y="284.9">±3</text>
<text x="558.9" y="289.2">OVER 2000</text>
<text x="577.7" y="289.3">±4</text>
<text x="560" y="297.9">UP TO 10</text>
<text x="577.1" y="297.9">±1°</text>
<text x="558.5" y="302.1">10 UP TO 50</text>
<text x="575.5" y="302.1">±0°30'</text>
<text x="557.4" y="310.6">120 UP TO 400</text>
<text x="558.2" y="306.3">50 UP TO 120</text>
<text x="575.5" y="310.6">±0°10'</text>
<text x="575.5" y="306.4">±0°20'</text>
<text x="558.8" y="319.2">0.5 UP TO 3</text>
<text x="559.4" y="323.4">3 UP TO 6</text>
<text x="576.6" y="319.2">±0.1</text>
<text x="576.6" y="323.5">±0.1</text>
<text x="558.9" y="327.7">6 UP TO 30</text>
<text x="576.7" y="327.7">±0.2</text>
<text x="557.8" y="332">30 UP TO 120</text>
<text x="576.6" y="332">±0.3</text>
<text x="556.8" y="340.5">315 UP TO 1000</text>
<text x="557.3" y="336.3">120 UP TO 315</text>
<text x="576.6" y="336.3">±0.5</text>
<text x="576.6" y="340.5">±0.8</text>
<text x="556.2" y="344.7">1000 UP TO 2000</text>
<text x="576.6" y="344.7">±1.2</text>
<text x="405.3" y="351.7">1</text>
<text x="558.9" y="349">OVER 2000</text>
<text x="577.6" y="349">±2</text>
</g>
<g font-size="2.4">
<text x="7.7" y="382.7" transform="rotate(-90 7.7 382.7)">Uploading\2022-23\P23Y5\P23Y5B072016.dft</text>
<text x="7.7" y="409.8" transform="rotate(-90 7.7 409.8)">\\srv01043\ExDM</text>
</g>
<g font-size="2.1">
<text x="558.5" y="232.4">UNSPECIFIED TOL.(FAB)</text>
<text x="559.5" y="234.7">FOR ANGULAR IN mm.</text>
<text x="558.6" y="253.9">UNSPECIFIED TOL.(FAB)</text>
<text x="560.7" y="256.3">FOR LINEAR IN mm.</text>
<text x="558.7" y="292.3">UNSPECIFIED TOL.(M/C)</text>
<text x="559.6" y="294.7">FOR ANGULAR IN mm.</text>
<text x="558.7" y="313.7">UNSPECIFIED TOL.(M/C)</text>
<text x="560.6" y="316.1">FOR LINEAR IN mm.</text>
</g>
</svg>
